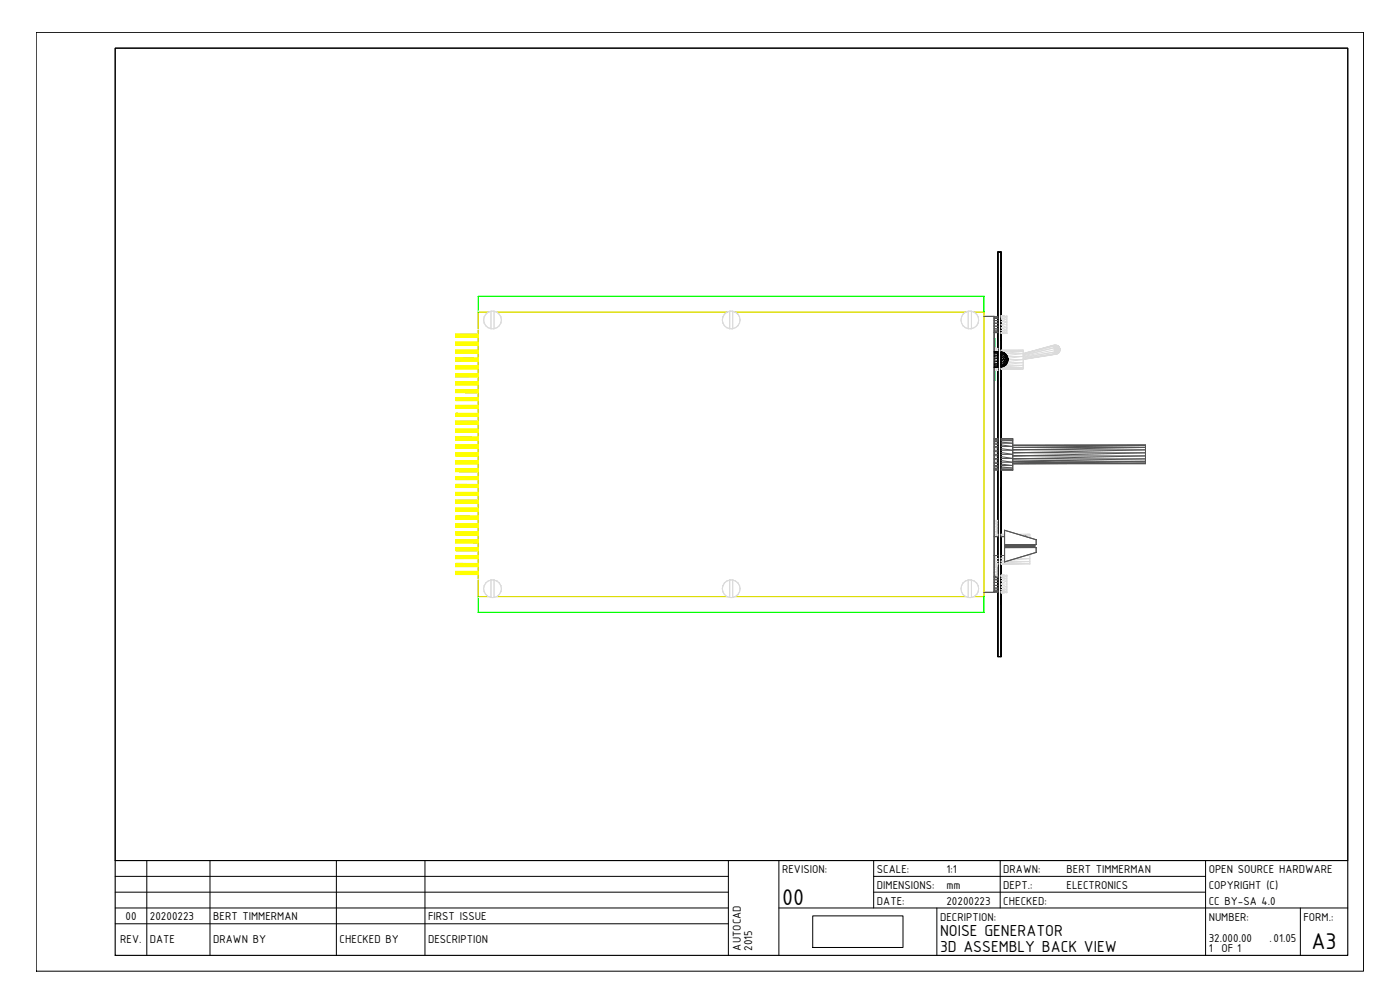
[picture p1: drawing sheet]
<svg xmlns="http://www.w3.org/2000/svg" width="420mm" height="297mm" viewBox="0 0 420 297" stroke-linecap="round" stroke-linejoin="round" font-family="sans-serif">
<!-- layer: 0 -->
<g fill="none" stroke="#dd0" stroke-width=".3">
<path d="M143.5 93.7h.1M143.5 93.7h3.2M143.5 93.7v85.3M149 93.7h69.3M220.6 93.7h69.3M292.2 93.7h3.1M295.3 93.7h.1M295.3 93.7v85.3M143.5 179h.1M143.5 179h3.2M149 179h69.3M220.6 179h69.3"/>
<path d="M292.2 179h3.1M295.3 179h.1"/>
</g>
<path d="M143.5 88.9h.1M143.5 88.9h151.8M143.5 88.9v4.8M295.3 88.9h.1M295.3 88.9v4.8M143.5 179v4.7M295.3 179v4.7M143.5 183.7h.1M143.5 183.7h151.8M295.3 183.7h.1" fill="none" stroke="#0f0" stroke-width=".3"/>
<g fill="none" stroke="#dbdbdb" stroke-width=".3">
<path d="M143.5 93.4h.1M143.5 98.9h.1M145.8 94.3l.7-.6 .8-.3v5.2a2.65 2.65 0 0 1-1.5-4.3zM145.8 94.3l-.5 .8-.2 .9 .2 .9 .5 .8M145.8 97.7l.7 .6 .8 .3M147.3 93.4h.1M147.3 98.6h.1M147.3 98.6h1M147.3 93.4l-.8 .3-.7 .6M147.3 93.4v5.2M147.3 98.6l.3 .1M148 93.4h.3"/>
<path d="M148 93.4h-.7M148.2 93.4h.1M148.2 98.6h.1M148.3 93.4a2.64 2.64 0 0 1 2.2 2.6 2.64 2.64 0 0 1-2.2 2.6zM148.3 93.4v5.2M148.3 93.4l.9 .3M149.2 93.7l.7 .6 .5 .8 .1 .9M150.5 96l-.1 .9-.5 .8-.7 .6-.9 .3M150.5 96h.1M216.9 95.1l-.1 .9 .2 .9M216.9 96.9l.5 .8 .6 .6M217.4 94.3l.7-.6 .9-.3v5.2a2.65 2.65 0 0 1-1.6-4.3z"/>
<path d="M218.1 98.3l.9 .3M218.9 93.4h.1M218.9 98.6h.1M219 98.6h.9M219 93.4l-.9 .3-.7 .6-.4 .8M219 93.4v5.2M219 98.6l.3 .1M219.6 93.4h.3M219.6 93.4h-.6M219.9 93.4h.1M219.9 98.6h.1M219.9 93.4a2.64 2.64 0 0 1 2.2 2.6 2.64 2.64 0 0 1-2.2 2.6z"/>
<path d="M219.9 93.4l.9 .3M219.9 93.4v5.2M220.8 93.7l.6 .6M221.5 94.3l.5 .8 .1 .9M221.5 97.7l-.7 .6-.9 .3M222.1 96l-.1 .9-.6 .8M222.1 96h.1M288.6 95.1l-.2 .9 .2 .9M288.6 96.9l.4 .8 .7 .6 .9 .3M289 94.3l.7-.6 .9-.3v5.2a2.69 2.69 0 0 1-1.6-4.3zM290.5 93.4h.1M290.5 98.6h.1"/>
<path d="M290.6 98.6h.9M290.6 93.4l-.9 .3-.7 .6-.4 .8M290.6 93.4h.9M290.6 93.4v5.2M290.6 98.6l.3 .1M291.5 93.4h.1M291.5 98.6h.1M291.5 93.4a2.65 2.65 0 0 1 2.2 2.6 2.65 2.65 0 0 1-2.2 2.6zM291.5 93.4l.9 .3M291.5 93.4v5.2M292.4 93.7l.7 .6M293.1 97.7l-.7 .6-.9 .3"/>
<path d="M293.1 94.3l.5 .8M293.5 95.1h.1M293.5 96.9h.1M293.6 96.9l-.5 .8M293.6 95.1l.1 .9M293.7 96h.1M293.7 96l-.1 .9M300.4 94.8h1M300.4 95.1l1-.3 .8 .3zM300.4 97.4h1.8v1h-1.8l1.8 .7v-.7l-1.8-1 1.8-.9v-1.4l-1.8 .6h1.8l-1.8 .8h1.8v.9M300.4 99.2l1.8-.1v.6zM300.4 99.8l1.8-.1v.3l-1.8-.2 1 .2"/>
<path d="M301.4 94.8h.1M301.4 94.8h.8M302.1 94.8h.1M302.2 94.8v5.2M302.2 94.8v.3M299.1 110.3l.4 .2h-.9l.9 .5h-.9l.9 .2h-.9M299.5 104.5h-.9l.9 .2h-.9l.9 .5h-.9l.4 .3M300.4 100h1M300.4 105.4l6.7-.4-6.7 .1h6.7v.4l-5.6 .5M300.4 105.5h6.7v.6M300.4 110.3h6.7v.3l-6.7 .1h6.7l-6.7-.1M300.4 105h6.7v5.7"/>
<path d="M301.4 100h.8M301.7 106.1h5.4v2.7l-5.1 .6M301.7 109.6h5.4v.7l-6.7 .3M302.3 106.9h4.8l-4.6 .6M302.3 108.8h4.8v.8l-6.4 .6M302.5 107.9h4.6l-4.6 .6M307.1 107.8l9.9-1.5-10 1.6M307.1 106.1l9.3-2.6-9.3 2.6M307.1 107.6l9.9-1.5-9.9 1.7M307.1 106.1l-4.9 .6M316.1 103.7h1.3l-.9-.1a1.32 1.32 0 0 1 1.4 .5l-.5-.5 .5 .4 .2 .6M316.1 103.7l.1 .1"/>
<path d="M316.1 103.7h.2M316.2 104.1h.1M316.2 104.1l.1 .1M316.3 104.6l.1 .7M316.5 105.3l.1 .1M316.5 105.3v.1M316.5 105.3h-.1M316.5 103.8l.4 .1M316.6 105.9h.1M316.6 104.3l-.1-.5-9.4 2.4M316.6 105.8v.1M316.6 104.3l-9.5 2.5"/>
<path d="M316.6 106.2l.1 .1M316.6 104.3l.4 .2M316.7 106.2h.1M316.7 104.9h.1M316.7 104.9l-.1-.6-9.5 2.2M316.8 105.1l.3 .1-.1-.4 1.1 .4M316.9 103.9l-.1-.3 .6 .4v-.3l.5 .5M316.9 103.9l1 .3M316.9 105.6l-.2-.7-9.6 2.1M316.9 103.9l-.7 .2M316.9 105.6l.3 .2 .1 .3-.6 .1M316.9 105.6l-9.8 1.8"/>
<path d="M317 104.5l-.7 .2 .7 .1v-.3l.6 .2 .1 .3 .4-.4M317 106.1l-.1-.5-9.8 1.6M317 106.1l-.5-2.4-9.4 2.7M317 106.1v.2M317 106.2h.3l-.3 .1M317 106.3h.1M317.8 105.8h-1.2M317.8 105.8l-.5 .4-.3-.2M317.9 104.2l.1 .3M318 104.5l-.6-.5 .1 .5-.6-.6 .1 .6M318 104.5h-1M318 104.8l-1.3 .1"/>
<path d="M318 104.8l.1 .2M318.1 105v-.4v.6M318.1 105l-.4 .5v-.5l-1.2 .3M318.1 104.6l-.1-.1v.2M318.1 104.6l-.5 .1-.1-.2 .5 .3M318.1 105.3l-.4 .2-.6-.3 .1 .6 .5-.3 .1 .3 .3-.5-.3 .5M318.1 105.2l-.3 .6M298.4 156.1h.1M298.4 156.5h.8v.6l-.8 .4M298.4 157.1h.8v.8l-.8 .4M298.4 157.9h.8v.9M298.4 158.8h.8v.9l-.8-.5"/>
<path d="M298.4 159.7h.8v.8l-.8-.4M298.4 156.1h.8v4.9v-.5h-.8M298.4 156.1v.1M298.5 156.1l.7 .4v-.4M299.2 156.1h.1M299.2 156.5l-.8 .3M143.5 173.8h.1M143.5 179.3h.1M145.8 174.9l.7-.6 .8-.3v5.3a2.65 2.65 0 0 1-1.5-4.4zM145.8 174.9l-.5 .8-.2 .9 .2 1 .5 .8M145.8 178.4l.7 .6 .8 .3M147.3 174h.1"/>
<path d="M147.3 179.3h.1M147.3 179.3h1M147.3 174l-.8 .3-.7 .6M147.3 174v5.3M147.3 179.3h.3M148 174h.3M148 174h-.7M148.2 174h.1M148.2 179.3h.1M148.3 174a2.64 2.64 0 0 1 2.2 2.6 2.64 2.64 0 0 1-2.2 2.7zM148.3 174v5.3M148.3 174l.9 .3"/>
<path d="M149.2 174.3l.7 .6 .5 .8 .1 .9M150.5 176.6l-.1 1-.5 .8-.7 .6-.9 .3M150.5 176.6h.1M216.9 175.7l-.1 .9 .2 1M216.9 177.6l.5 .8 .6 .6M217.4 174.9l.7-.6 .9-.3v5.3a2.65 2.65 0 0 1-1.6-4.4zM218.1 179l.9 .3M218.9 174h.1M218.9 179.3h.1M219 179.3h.9M219 174l-.9 .3-.7 .6-.4 .8M219 174v5.3"/>
<path d="M219 179.3h.3M219.6 174h.3M219.6 174h-.6M219.9 174h.1M219.9 179.3h.1M219.9 174a2.64 2.64 0 0 1 2.2 2.6 2.64 2.64 0 0 1-2.2 2.7zM219.9 174l.9 .3M219.9 174v5.3M220.8 174.3l.6 .6M221.5 174.9l.5 .8 .1 .9M221.5 178.4l-.7 .6-.9 .3M222.1 176.6l-.1 1-.6 .8"/>
<path d="M222.1 176.6h.1M288.6 175.7l-.2 .9 .2 1M288.6 177.6l.4 .8 .7 .6 .9 .3M289 174.9l.7-.6 .9-.3v5.3a2.69 2.69 0 0 1-1.6-4.4zM290.5 174h.1M290.5 179.3h.1M290.6 179.3h.9M290.6 174l-.9 .3-.7 .6-.4 .8M290.6 174v5.3M290.6 174h.9M290.6 179.3h.3M291.5 174h.1"/>
<path d="M291.5 179.3h.1M291.5 174a2.65 2.65 0 0 1 2.2 2.6 2.65 2.65 0 0 1-2.2 2.7zM291.5 174l.9 .3M291.5 174v5.3M292.4 174.3l.7 .6M293.1 178.4l-.7 .6-.9 .3M293.1 174.9l.5 .8M293.5 175.7h.1M293.5 177.6h.1M293.6 177.6l-.5 .8M293.6 175.7l.1 .9M293.7 176.6h.1"/>
<path d="M293.7 176.6l-.1 1M298.4 170.8h.8v.9l-.8-.4M298.4 171.7h.8v.8l-.8-.4M298.4 167.1l.2 .3v-.7v3.7M298.4 167.4h.2v1.1l-.2-.3M298.4 168.5h.2v.9l-.2-.2M298.4 169.4h.2v.7l-.2-.2M298.4 170.1h.2v.3l-.2-.1M298.4 160.8l.6 .2M298.4 172.8l.1 .1M298.6 170.2l.6-.3v-.6v3.6v-.4h-.8M298.6 169.9h.6v.9"/>
<path d="M298.6 169.3h.9M298.9 169.3l-.3 .1M299.2 160.3h.3M299.2 160.5h.3M299.5 167.6h-.9h.9M299.5 168.4l-.9 .1M299.5 169l-.9 .1M300.4 172.6h1.8M300.4 172.9l1-.3 .8 .3zM300.4 175.2h1.8v.9h-1.8l1.8 .8v-.8l-1.8-.9 1.8-.9v-1.4l-1.8 .6h1.8l-1.8 .8h1.8v.9M300.4 176.9h1.8v.6zM300.4 177.5h1.8v.3l-1.8-.3 1 .3"/>
<path d="M300.4 169.1h8.7v.2M300.4 160.3h1.1M300.4 160.5h1.1M300.4 167.6h1.1M300.4 168.5h1.1M301.4 177.8h.8M301.4 172.6h.1M301.4 177.8l-1 .1M301.5 161h-.9M301.5 167.4h-1.1M301.5 168.2l-1.1 .1M301.9 168.5h7.2v.6l-8.7 .2h8.7"/>
<path d="M302.1 172.6h.1M302.2 172.6v5.2M302.2 172.6v.3M304.7 167.6h4.4v.9l-8.7 .5M305.5 160.3h3.6v.2l-2.4 .2M305.8 160.4l3.3-.1v1.1v-.3h-.9M306.3 160.5h2.8v.6l-.7 .1M308.2 166.6h.9v1l-6 .5M308.6 166.5l.5 .1v-.3v3M309.1 166.6l-1.4 .1"/>
</g>
<g fill="none" stroke="#ff0" stroke-width=".3">
<path d="M136.7 119.3h6.8zM136.7 105l6.8 .1zM136.7 100.3h6.8zM136.7 109.8h6.8zM136.7 114.5l6.8 .1zM136.7 107.4l6.8 .1zM136.7 107.5l6.8 .1h-6.8zM136.7 102.6l6.8 .1M136.7 102.7l6.8 .1-6.8 .1zM136.7 112.2h6.8zM136.7 112.8l6.8 .2h-6.8h6.8l-6.8 .1zM136.7 116.9h6.8z"/>
<path d="M136.7 117.8h6.8M136.7 105h6.8M136.7 100.3h6.8M136.7 109.8h6.8M136.7 114.5h6.8M136.7 116.9h6.8M136.8 119.3l-.1 .9M136.8 105l-.1 1M136.8 100.3l-.1 .9M136.8 109.8l-.1 .9M136.8 114.5l-.1 1M136.8 107.4l-.1 .9"/>
<path d="M136.8 102.6l-.1 1M136.8 112.2l-.1 .9M136.8 116.9l-.1 .9M143.5 119.4l-6.8-.1v.2h6.8M143.5 119.6l-6.8-.1v.2h6.8M143.5 119.9l-6.8-.2v.2h6.8M143.5 105.2l-6.8-.1v.2h6.8M143.5 105.4l-6.8-.1v.2h6.8M143.5 105.6l-6.8-.1v.2h6.8M143.5 105.8l-6.8-.1v.3l6.8-.1M143.5 100.4l-6.8-.1v.2h6.8M143.5 100.6l-6.8-.1v.3h6.8"/>
<path d="M143.5 100.9l-6.8-.1v.2h6.8M143.5 101.1l-6.8-.1v.2l6.8-.1M143.5 109.9l-6.8-.1v.2h6.8M143.5 110.1l-6.8-.1v.3h6.8M143.5 110.4l-6.8-.1v.2h6.8M143.5 110.5h-6.8v.2h6.8M143.5 110.6h-6.8l6.8 .1M143.5 114.7l-6.8-.1v.1h6.8M143.5 114.9l-6.8-.2v.3h6.8M143.5 115.1l-6.8-.1v.2h6.8M143.5 115.3l-6.8-.1v.3l6.8-.1M143.5 107.8l-6.8-.2v.3h6.8"/>
<path d="M143.5 108l-6.8-.1v.2h6.8M143.5 108.2l-6.8-.1v.2h6.8M143.5 108.3h-6.8h6.8M143.5 103.1l-6.8-.2v.2h6.8M143.5 103.3l-6.8-.2v.2h6.8M143.5 103.5l-6.8-.2v.3h6.8M143.5 103.5h-6.8l6.8 .1M143.5 112.3l-6.8-.1v.2h6.8M143.5 112.5l-6.8-.1v.2h6.8M143.5 112.7l-6.8-.1v.2h6.8M143.5 117.1l-6.8-.2v.2h6.8M143.5 117.3l-6.8-.2v.3h6.8"/>
<path d="M143.5 117.5l-6.8-.1v.2h6.8M143.5 117.7l-6.8-.1v.2M136.7 135.9h6.8zM136.7 136.8h6.8M136.7 133.5h6.8zM136.7 138.2l6.8 .1zM136.7 128.7l6.8 .1zM136.7 129.6h6.8M136.7 131.1l6.8 .1zM136.7 131.2l6.8 .1h-6.8zM136.7 124l6.8 .1zM136.7 124.9h6.8"/>
<path d="M136.7 121.6l6.8 .1zM136.7 126.4h6.8zM136.7 126.4l6.8 .1-6.8 .1zM136.7 133.5h6.8M136.7 128.7h6.8M136.7 121.6h6.8M136.7 126.4h6.8M136.8 135.9l-.1 .9M136.8 133.5l-.1 .9M136.8 128.7l-.1 1M136.8 131.1l-.1 1M136.8 124l-.1 .9"/>
<path d="M136.8 121.6l-.1 1M136.8 126.4l-.1 .9M143.5 136l-6.8-.1v.2h6.8M143.5 136.2l-6.8-.1v.2h6.8M143.5 136.5l-6.8-.2v.3h6.8M143.5 136.7l-6.8-.1v.2M143.5 133.6l-6.8-.1v.2h6.8M143.5 133.8l-6.8-.1v.3h6.8M143.5 134.1l-6.8-.1v.2h6.8M143.5 134.3l-6.8-.1v.2h6.8M143.5 138.4l-6.8-.1v.1h6.8M143.5 138.6l-6.8-.2v.3h6.8"/>
<path d="M143.5 138.8l-6.8-.1v.3h6.8M143.5 139h-6.8v.2l6.8-.1M143.5 138.2h-6.8l.1 1M143.5 128.9l-6.8-.1v.2h6.8M143.5 129.1l-6.8-.1v.2h6.8M143.5 129.3l-6.8-.1v.3h6.8M143.5 129.6l-6.8-.1v.1M143.5 131.5l-6.8-.2v.3h6.8M143.5 131.7l-6.8-.1v.2h6.8M143.5 131.9l-6.8-.1v.3l6.8-.1M143.5 120.1l-6.8-.2v.3h6.8M143.5 124.1h-6.8v.1h6.8"/>
<path d="M143.5 124.3l-6.8-.1v.3h6.8M143.5 124.6l-6.8-.1v.2h6.8M143.5 124.8l-6.8-.1v.2M143.5 121.8l-6.8-.1v.1h6.8M143.5 122l-6.8-.2v.3h6.8M143.5 122.2l-6.8-.1v.2h6.8M143.5 122.4l-6.8-.1v.3l6.8-.1M143.5 126.8l-6.8-.2v.2h6.8M143.5 127l-6.8-.2v.3h6.8M143.5 127.2l-6.8-.1v.2h6.8M136.7 157.2h6.8zM136.7 147.7l6.8 .1z"/>
<path d="M136.7 147.7l.1 .9M136.7 152.5h6.8zM136.7 143h6.8zM136.7 143l.1 .9M136.7 154.8l6.8 .1zM136.7 154.8l.1 1M136.7 145.3l6.8 .1zM136.7 150.1h6.8zM136.7 140.6h6.8zM143.5 157.4l-6.8-.2v.3h6.8M143.5 157.6l-6.8-.1v.2h6.8M143.5 157.8l-6.8-.1v.2h6.8"/>
<path d="M143.5 158l-6.8-.1v.2h6.8M143.5 157.2h-6.8l.1 .9M143.5 147.9l-6.8-.1v.2h6.8M143.5 148.1l-6.8-.1v.2h6.8M143.5 148.3l-6.8-.1v.2h6.8M143.5 148.5l-6.8-.1v.2h6.8M143.5 152.6l-6.8-.1v.2h6.8M143.5 152.8l-6.8-.1v.2h6.8M143.5 153l-6.8-.1v.3h6.8M143.5 153.3l-6.8-.1v.2l6.8-.1M143.5 152.5h-6.8l.1 .9M143.5 143.1l-6.8-.1v.2h6.8"/>
<path d="M143.5 143.3l-6.8-.1v.2h6.8M143.5 143.6l-6.8-.2v.3h6.8M143.5 143.8l-6.8-.1v.2h6.8M143.5 155l-6.8-.1v.2h6.8M143.5 155.2l-6.8-.1v.2h6.8M143.5 155.5l-6.8-.2v.2h6.8M143.5 155.6l-6.8-.1v.3l6.8-.1M143.5 159.7l-6.8-.1h6.8h-6.8l.1 .9M143.5 159.7h-6.8v.1h6.8M143.5 159.9l-6.8-.1v.2h6.8M143.5 145.5l-6.8-.1v.2h6.8M143.5 145.7l-6.8-.1v.2h6.8"/>
<path d="M143.5 146l-6.8-.2v.3h6.8M143.5 146.1h-6.8v.2l6.8-.1M143.5 145.3h-6.8l.1 1M143.5 150.3l-6.8-.2v.2h6.8M143.5 150.5l-6.8-.2v.3h6.8M143.5 150.7l-6.8-.1v.2h6.8M143.5 150.9l-6.8-.1v.2h6.8M143.5 150.1h-6.8l.1 .9M143.5 140.8l-6.8-.2v.2h6.8M143.5 141l-6.8-.2v.3h6.8M143.5 141.2l-6.8-.1v.2h6.8M143.5 141.4l-6.8-.1v.2h6.8"/>
<path d="M143.5 140.6h-6.8l.1 .9M136.7 164.3l6.8 .1zM136.7 169.1h6.8zM143.5 162l-6.8-.1 6.8 .1M143.5 162.1l-6.8-.1v.2h6.8M143.5 162.3l-6.8-.1v.2h6.8M143.5 162.5l-6.8-.1v.3h6.8M143.5 162.7h-6.8v.2l6.8-.1M143.5 161.9h-6.8l.1 1M143.5 171.5l-6.8-.1 6.8 .1-6.8-.1 .1 1M143.5 171.6l-6.8-.1v.2h6.8M143.5 171.8l-6.8-.1v.2h6.8"/>
<path d="M143.5 172l-6.8-.1v.2h6.8M143.5 172.2l-6.8-.1v.3h6.8M143.5 172.3h-6.8l6.8 .1M143.5 166.8l-6.8-.1h6.8h-6.8l.1 .9M143.5 166.8h-6.8v.1h6.8M143.5 167.1l-6.8-.2v.2h6.8M143.5 167.3l-6.8-.2v.3h6.8M143.5 167.5l-6.8-.1v.2h6.8M143.5 160.2l-6.8-.2v.3h6.8M143.5 160.4l-6.8-.1v.2h6.8M143.5 164.5l-6.8-.1v.2h6.8M143.5 164.7l-6.8-.1v.2h6.8"/>
<path d="M143.5 164.9l-6.8-.1v.2h6.8M143.5 165.1l-6.8-.1v.2h6.8M143.5 164.3h-6.8l.1 .9M143.5 169.2l-6.8-.1v.2h6.8M143.5 169.4l-6.8-.1v.2h6.8M143.5 169.7l-6.8-.2v.3h6.8M143.5 169.9l-6.8-.1v.2l6.8-.1M143.5 169.1h-6.8l.1 .9"/>
</g>
<g fill="none" stroke="#000" stroke-width=".3">
<path d="M299.5 75.6h.1M299.5 75.6h.9v121.4h-.9v-121.4v121.4h.9v-121.4zM300.4 75.6h.1M300.4 75.6l.1 121.4M300.4 87h.1M300.4 81.3h.1M300.4 100h.1M300.4 99.9h.1M300.4 99.8h.1M300.4 99.9v2.1v-2.1M300.4 82.8h.1M300.4 82.9h.1"/>
<path d="M300.4 83h.1M300.4 83.1h.1M300.4 83.2h.1M300.4 83.3h.1M300.4 83.4h.1M300.4 83.5h.1M300.4 83.6h.1M300.4 83.7h.1M300.4 83.8h.1M300.4 83.9h.1M300.4 84h.1M300.4 84.1h.1"/>
<path d="M300.4 84.2v-1.4v1.4M300.4 84.4h.1M300.4 84.3h.1M300.4 84.2h.1M300.4 82.7h.1M300.4 82.6h.1M300.4 82.5h.1M300.4 82.6v3.1v-3.1M300.4 85.7h.1M300.4 85.8h.1M300.4 85.7v-1.2v1.2M300.4 84.5v1.2v-1.2"/>
<path d="M300.4 85.6v-1.2v1.2M300.4 84.8v-1.3v1.3M300.4 83.5v1.3v-1.3M300.4 84.8h.1M300.4 84.9h.1M300.4 85h.1M300.4 85.1h.1M300.4 85.2h.1M300.4 85.3h.1M300.4 85.4h.1M300.4 85.5h.1M300.4 85.6h.1"/>
<path d="M300.4 82.8v2.9v-2.9M300.4 85.7v-2.9v2.9M300.4 85.6v-3v3M300.4 82.6v3v-3M300.4 85.7v-.7v.7M300.4 85v.7v-.7M300.4 83.2v1.4v-1.4M300.4 84.6v-1.4v1.4M300.4 85.5v-1.3v1.3M300.4 83.8v-1v1M300.4 85v-2.4v2.4M300.4 85.7v-2.4v2.4"/>
<path d="M300.4 83.3v2.4v-2.4M300.4 85.7v-3.1v3.1M300.4 82.6v2.4v-2.4M300.4 85v-1.7v1.7M300.4 83.3v1.7v-1.7M300.4 85.7v-1.7v1.7M300.4 84.2v1.3v-1.3M300.4 84.7h.1M300.4 84.6h.1M300.4 84.5h.1M300.4 84.3v-.6v.6M300.4 84v.6v-.6"/>
<path d="M298.4 105.5l1.1 .1M298.4 110.2l1.1 .1M298.4 106h1.1M298.4 106.6h1.1M298.4 107.4h1.1M298.4 108.3h1.1M298.4 109.1h1.1M298.4 109.7h1.1M299.5 106.4h.1M299.5 105.6l-1.1 .2M299.5 106.1l-1.1 .1M299.5 106.7l-1.1 .2"/>
<path d="M299.5 107.5l-1.1 .3M299.5 108.4l-1.1 .2M299.5 109.2l-1.1 .2M299.5 109.8l-1.1 .1M300.4 106.4h.1M300.4 109.3h.1M300.4 115.4v-1.8v1.8M300.4 113.6h.1M300.4 113.7v2.1v-2.1M300.4 115.8h.1M300.4 115.9h.1M300.4 115.8v-1.7v1.7"/>
<path d="M300.4 114.1v1.8v-1.8M300.4 115.8v-2.1v2.1M300.4 113.7v1.7v-1.7M300.4 115.2v-.9v.9M300.4 114.3h.1M300.4 114.2h.1M300.4 114.1h.1M300.4 114h.1M300.4 113.9h.1M300.4 113.8h.1M300.4 113.7h.1M300.4 114.3v.9v-.9"/>
<path d="M300.4 115.2h.1M300.4 115.3h.1M300.4 115.4h.1M300.4 115.5h.1M300.4 115.6h.1M300.4 115.7h.1M300.4 102h.1M300.4 102.1h.1M300.4 102.2h.1M300.4 102v-1v1M300.4 101h.1M300.4 100.9h.1"/>
<path d="M300.4 100.8h.1M300.4 100.8v-.8v.8M300.4 101.4v-.9v.9M300.4 100.5h.1M300.4 100.4h.1M300.4 100.3h.1M300.4 100.2h.1M300.4 100.1h.1M300.4 100.5v.9v-.9M300.4 101.4h.1M300.4 101.5h.1M300.4 101.6h.1"/>
<path d="M300.4 101.7h.1M300.4 101.8h.1M300.4 101.9h.1M300.4 107.2l.2-.2v.9M300.4 109.3l1-.1v.5l1-1-.4 .7v-.2h-.6l-.8-.5v.7l.8 .3v.2l.6-.5-1.4 .6v-.6l-.2 .1M300.4 109.9h1l-.8 .3v-.2h-.2M300.4 112.6h.1M300.4 103.1h.1M300.4 105.7l.2 .6-.2-.1M300.4 107.7l.2 .2M300.4 108.6l.2 .1M300.6 105.6h.1"/>
<path d="M300.6 105.6l.8 .2v.2zM300.6 105.6l-.2 .2M300.6 107l.8 .1v.8zM300.6 110.2h.1M300.6 107.9h.8M300.6 107.9l-.2 .1M300.6 108.7l-.2 .2M301.4 106l-.8-.2 .8 .7v.6l-.8-.8v.7l-.2-.1M301.4 106v.5l-1-.1M301.4 107.9h.6v.5l.4-.2-.4-.3h.5M301.4 108.6v-.7l1 .7M301.4 108.6l-.8-.7v.8"/>
<path d="M301.4 108.6l.6 .3v.3l.4-.6M302.4 107.1l-.4-.7 .4 .8-.4-.8-.6-.6 .6 .7-.6-.5 .6 .8v.5l.4 .3-.4-.8 .4 .5M302.4 107.3l-.4-.8v.3l-.6-.3 .6 .8-.6-.2 .6 .8v-.6l.4 .6M302.4 107.2l.1 .7-.1-.8 .1 .8-.1-.6M302.4 108.6l.1-.7-.1 .8-1 .5v-.6l-.8 .1M302.4 108.4l-.4 .5v-.5l-.6 .2M302.4 107.6v.6M302.5 107.9l-.1 .5zM299.5 136.3h.1M300.4 151.7v1.2v-1.2M300.4 152.9h.1M300.4 152.8h.1"/>
<path d="M300.4 152.8v-1.3v1.3M300.4 151.5v-.7v.7M300.4 150.8h.1M300.4 150.7h.1M300.4 150.6h.1M300.4 150.6v1.1v-1.1M300.4 151.7v-1v1M300.4 150.7v2.1v-2.1M300.4 152.8v-.8v.8M300.4 152v-.3v.3M300.4 152.4v-1.8v1.8M300.4 152.8v-1.7v1.7"/>
<path d="M300.4 151.1v1.8v-1.8M300.4 152.8v-2.1v2.1M300.4 150.7v1.7v-1.7M300.4 150.9h.1M300.4 151h.1M300.4 151.1h.1M300.4 151.2h.1M300.4 151.3h.1M300.4 151.4h.1M300.4 151.5h.1M300.4 151.6h.1M300.4 151.7h.1"/>
<path d="M300.4 151.7v-.9v.9M300.4 152h.1M300.4 151.9h.1M300.4 151.8h.1M300.4 149h.1M300.4 149.1h.1M300.4 149.2h.1M300.4 148.9h.1M300.4 148.9v-.9v.9M300.4 148h.1M300.4 147.9h.1M300.4 147.8h.1"/>
<path d="M300.4 147.7v-.7v.7M300.4 147h.1M300.4 146.9h.1M300.4 146.8h.1M300.4 146.7h.1M300.4 146.9v2.1zM300.4 147v2v-2M300.4 149v-2v2M300.4 149v-2.1v2.1M300.4 146.9v2.1v-2.1M300.4 149v-1v1M300.4 148v1v-1"/>
<path d="M300.4 146.9v.8v-.8M300.4 147.7v-.8v.8M300.4 148.6v-1v1M300.4 147.6h.1M300.4 147.5h.1M300.4 147.6v1v-1M300.4 148.6v-1.7v1.7M300.4 148v1.1zM300.4 148.9v-2v2M300.4 149.1v-.5v.5M300.4 148.6v.5v-.5M300.4 147.2v1.1v-1.1"/>
<path d="M300.4 148.3v-1.1v1.1M300.4 148.8h.1M300.4 148.7h.1M300.4 148.6h.1M300.4 148.6v-1.3v1.3M300.4 147.3h.1M300.4 147.2h.1M300.4 147.1h.1M300.4 147.3v1.3v-1.3M300.4 149v-1.2v1.2M300.4 148v.9v-.9M300.4 148.9v-1.9v1.9"/>
<path d="M300.4 145.8h.1M300.4 149.6h.1M299.5 166.2h.1M300.4 179.1v2.2v-2.2M300.4 179.1h.1M300.4 179h.1M300.4 180v-.7v.7M300.4 179.3h.1M300.4 179.2h.1M300.4 179v1.9zM300.4 179.2v2.1v-2.1M300.4 179.1v2.2z"/>
<path d="M300.4 179.3v2v-2M300.4 179.1v1.6v-1.6M300.4 179.4h.1M300.4 179.5h.1M300.4 179.6h.1M300.4 179.7h.1M300.4 179.8h.1M300.4 179.9h.1M300.4 180h.1M300.4 179.1v1.6zM300.4 179.7v1v-1M300.4 166.2h.1"/>
<path d="M300.4 178.1h.1M300.4 170h.1M299.5 197h.1M300.4 185.6h.1M300.4 191.4h.1M300.4 181.3h.1M300.4 181.2h.1M300.4 181.2v-2.1v2.1M300.4 181.2v-1v1M300.4 180.2h.1M300.4 180.1h.1M300.4 181.3v-2.1v2.1"/>
<path d="M300.4 181.4h.1M300.4 181.3v-2v2M300.4 180.7h.1M300.4 180.8h.1M300.4 180.9h.1M300.4 181h.1M300.4 181.1h.1M300.4 180.7v-1.6v1.6M300.4 180.2v-.9v.9M300.4 181.3v-.9v.9M300.4 180.4h.1M300.4 180.3h.1"/>
<path d="M300.4 180.7v-1v1M243.9 274.8h27.1v9.5h-27.1z"/>
</g>
<g fill="none" stroke="#545454" stroke-width=".3">
<path d="M295.3 94.9h3.1v82.8h-3.1h3.1v-82.8zM298.3 94.9h.1M298.4 99.8h1.1h-1.1M298.4 95.1h1.1M298.4 95.5l1.1 .1h-1.1M298.4 96.2h1.1M298.4 96.9l1.1 .1h-1.1M298.4 97.8l1.1 .1h-1.1M298.4 98.6l1.1 .1h-1.1M298.4 99.3h1.1h-1.1M298.4 99.7h1.1M298.4 97.8h.1"/>
<path d="M298.4 131.9l1.1 .1M298.4 131.8h1.1M298.4 132.4l1.1 .1M298.4 132.2h1.1M298.4 133.2l1.1 .2M298.4 133h1.1M298.4 134.3l1.1 .1M298.4 134h1.1M298.4 135.4l1.1 .2M298.4 135.1h1.1M298.4 136.7l1.1 .1M298.4 136.3h1.1"/>
<path d="M298.4 137.9l1.1 .1M298.4 137.6h1.1M298.4 139l1.1 .1M298.4 138.7h1.1M298.4 139.9l1.1 .1M298.4 139.7h1.1M299.5 131.6h-1.1l1.1 .1M300.4 131.8h3.5v.4l-3.5-.2M300.4 132.2h3.5v.8l-3.5-.4M300.4 133h3.5v1l-3.5-.5M300.4 134h3.5v1.1l-3.5-.5M300.4 135.1h3.5v1.2l-3.5-.5"/>
<path d="M300.4 136.3h3.5v1.3l-3.5-.6M300.4 137.6h3.5v1.1l-3.5-.5M300.4 138.7h3.5v1l-3.5-.5M300.4 139.7h3.5v.7l-3.5-.3M300.4 131.6h3.5M303.9 131.6v9.5v-.2h-3.5M303.9 133.5h39.9v.2l-39.9 .6h39.9v.7l-39.9 .9h39.9v.9l-39.9 .9h39.9v.7l-39.9 .6h39.9v.2h-39.9l39.9-.2v-.6h-39.9l39.9-.7v-.9h-39.9l39.9-.9v-.9h-39.9l39.9-.7v-.6h-39.9l39.9-.2v5.7M303.9 131.6v.2l-3.5-.1M343.8 136.3h.1M298.4 140.6h1.1M298.4 140.4h1.1M298.4 141.1h1.1"/>
<path d="M298.4 141h1.1M298.4 140.9h1.1M300.4 140.4h3.5v.5l-3.5-.2M300.4 141.1h3.5M301.4 159.1h.1M301.5 159.1l9.5 2.8v1.5a.47 .47 0 0 0-.5 .4 .47 .47 0 0 0 .5 .5v1.4l-9.5 2.9zM298.3 177.7h.1M298.4 177.6h1.1h-1.1M298.4 172.9h1.1M298.4 173.3h1.1M298.4 173.9l1.1 .1h-1.1M298.4 174.7l1.1 .1"/>
<path d="M298.4 175.6l1.1 .1M298.4 176.4l1.1 .1h-1.1M298.4 177.1h1.1M298.4 177.5h1.1h-1.1M298.4 171.8h.1M298.4 161h1.1M298.4 166.7h1.1M300.4 161h1.1M300.4 166.7h1.1M301.4 168.6h.1M301.4 163.4h.1M301.4 164.3h.1"/>
<path d="M301.5 163.4h9.5l-.5 .3-9-.1 9.1-.1-9.1-.1v.2M301.5 163.4h9.3zM301.5 163.8v-.2l9 .2h-9h9v.2M301.5 164.1v-.3l9 .1-9 .2 9-.1 .4 .3M301.5 164.1l9.1 .1-9.1 .1zM301.5 164.3h9.3h-9.3h9.5v1.4l-9.5 2.9zM301.5 163.4v-4.3l9.5 2.8v1.5M307.8 166.7h.1M307.8 161h.1M310.5 163.7v.1M310.9 161.9h.1M310.9 165.7h.1"/>
<path d="M310.9 163.4h.1"/>
</g>
<path d="M298.4 114.1h.2h-.2M298.4 101.6h.2v3.9v-3.9zM298.5 101.6h.1M298.5 114.1h.1M298.6 110.3v3.8" fill="none" stroke="#00bfff" stroke-width=".3"/>
<!-- layer: Ttitleblock -->
<g fill="none" stroke="#000" stroke-width=".3">
<path d="M10.9 9.7h398.3v281.7h-398.3zM34.6 258.2h369.9M44.1 258.2v28.5M63 258.2v28.5M101 258.2v28.5M127.5 258.2v28.5M218.6 258.2v28.5M233.8 258.2v28.5M262.2 258.2v14.2M300.2 258.2v14.2M361.8 258.2v28.5M34.6 272.4h184"/>
<path d="M34.6 267.7h184M34.6 277.2h184M34.6 262.9h184M233.8 272.4h170.7M262.2 267.7h99.6M262.2 262.9h99.6M281.2 272.4v14.3M390.3 272.4v14.3"/>
</g>
<path d="M34.6 14.4h369.9v272.3h-369.9z" fill="none" stroke="#000" stroke-width=".34"/>
<!-- layer: Viewports -->
<path d="M34.6 14.4h369.9v243.8h-369.9z" fill="none" stroke="#000" stroke-width=".3"/>
<g font-size="7.4">
<text x="234.7" y="271.5">00</text>
<text x="393.6" y="284.7">A3</text>
</g>
<g font-size="5.2">
<text x="282.1" y="281">NOISE GENERATOR</text>
<text x="282.1" y="285.7">3D ASSEMBLY BACK VIEW</text>
</g>
<g font-size="3.7">
<text x="234.7" y="262">REVISION:</text>
<text x="263.2" y="262">SCALE:</text>
<text x="284" y="262">1:1</text>
<text x="301.1" y="262">DRAWN:</text>
<text x="320.1" y="262">BERT TIMMERMAN</text>
<text x="362.7" y="262">OPEN SOURCE HARDWARE</text>
<text x="263.2" y="266.8">DIMENSIONS:</text>
<text x="284" y="266.8">mm</text>
<text x="301.1" y="266.8">DEPT.:</text>
<text x="320.1" y="266.8">ELECTRONICS</text>
<text x="362.7" y="266.8">COPYRIGHT (C)</text>
<text x="37.7" y="276">00</text>
<text x="45" y="276">20200223</text>
<text x="64" y="276">BERT TIMMERMAN</text>
<text x="128.5" y="276">FIRST ISSUE</text>
<text x="263.2" y="271.5">DATE:</text>
<text x="284" y="271.5">20200223</text>
<text x="301.1" y="271.5">CHECKED:</text>
<text x="362.7" y="271.5">CC BY-SA 4.0</text>
<text x="282.1" y="276.2">DECRIPTION:</text>
<text x="362.7" y="276.2">NUMBER:</text>
<text x="391.2" y="276.2">FORM.:</text>
<text x="36.1" y="282.8">REV.</text>
<text x="45" y="282.8">DATE</text>
<text x="64" y="282.8">DRAWN BY</text>
<text x="101.9" y="282.8">CHECKED BY</text>
<text x="128.5" y="282.8">DESCRIPTION</text>
<text x="222.4" y="285.2" transform="rotate(-90 222.4 285.2)">AUTOCAD</text>
<text x="225.7" y="285.2" transform="rotate(-90 225.7 285.2)">2015</text>
<text x="362.7" y="282.6">32.000.00</text>
<text x="362.7" y="285.7">1</text>
<text x="366.6" y="285.7">OF 1</text>
<text x="381" y="282.6">.01.05</text>
</g>
</svg>
